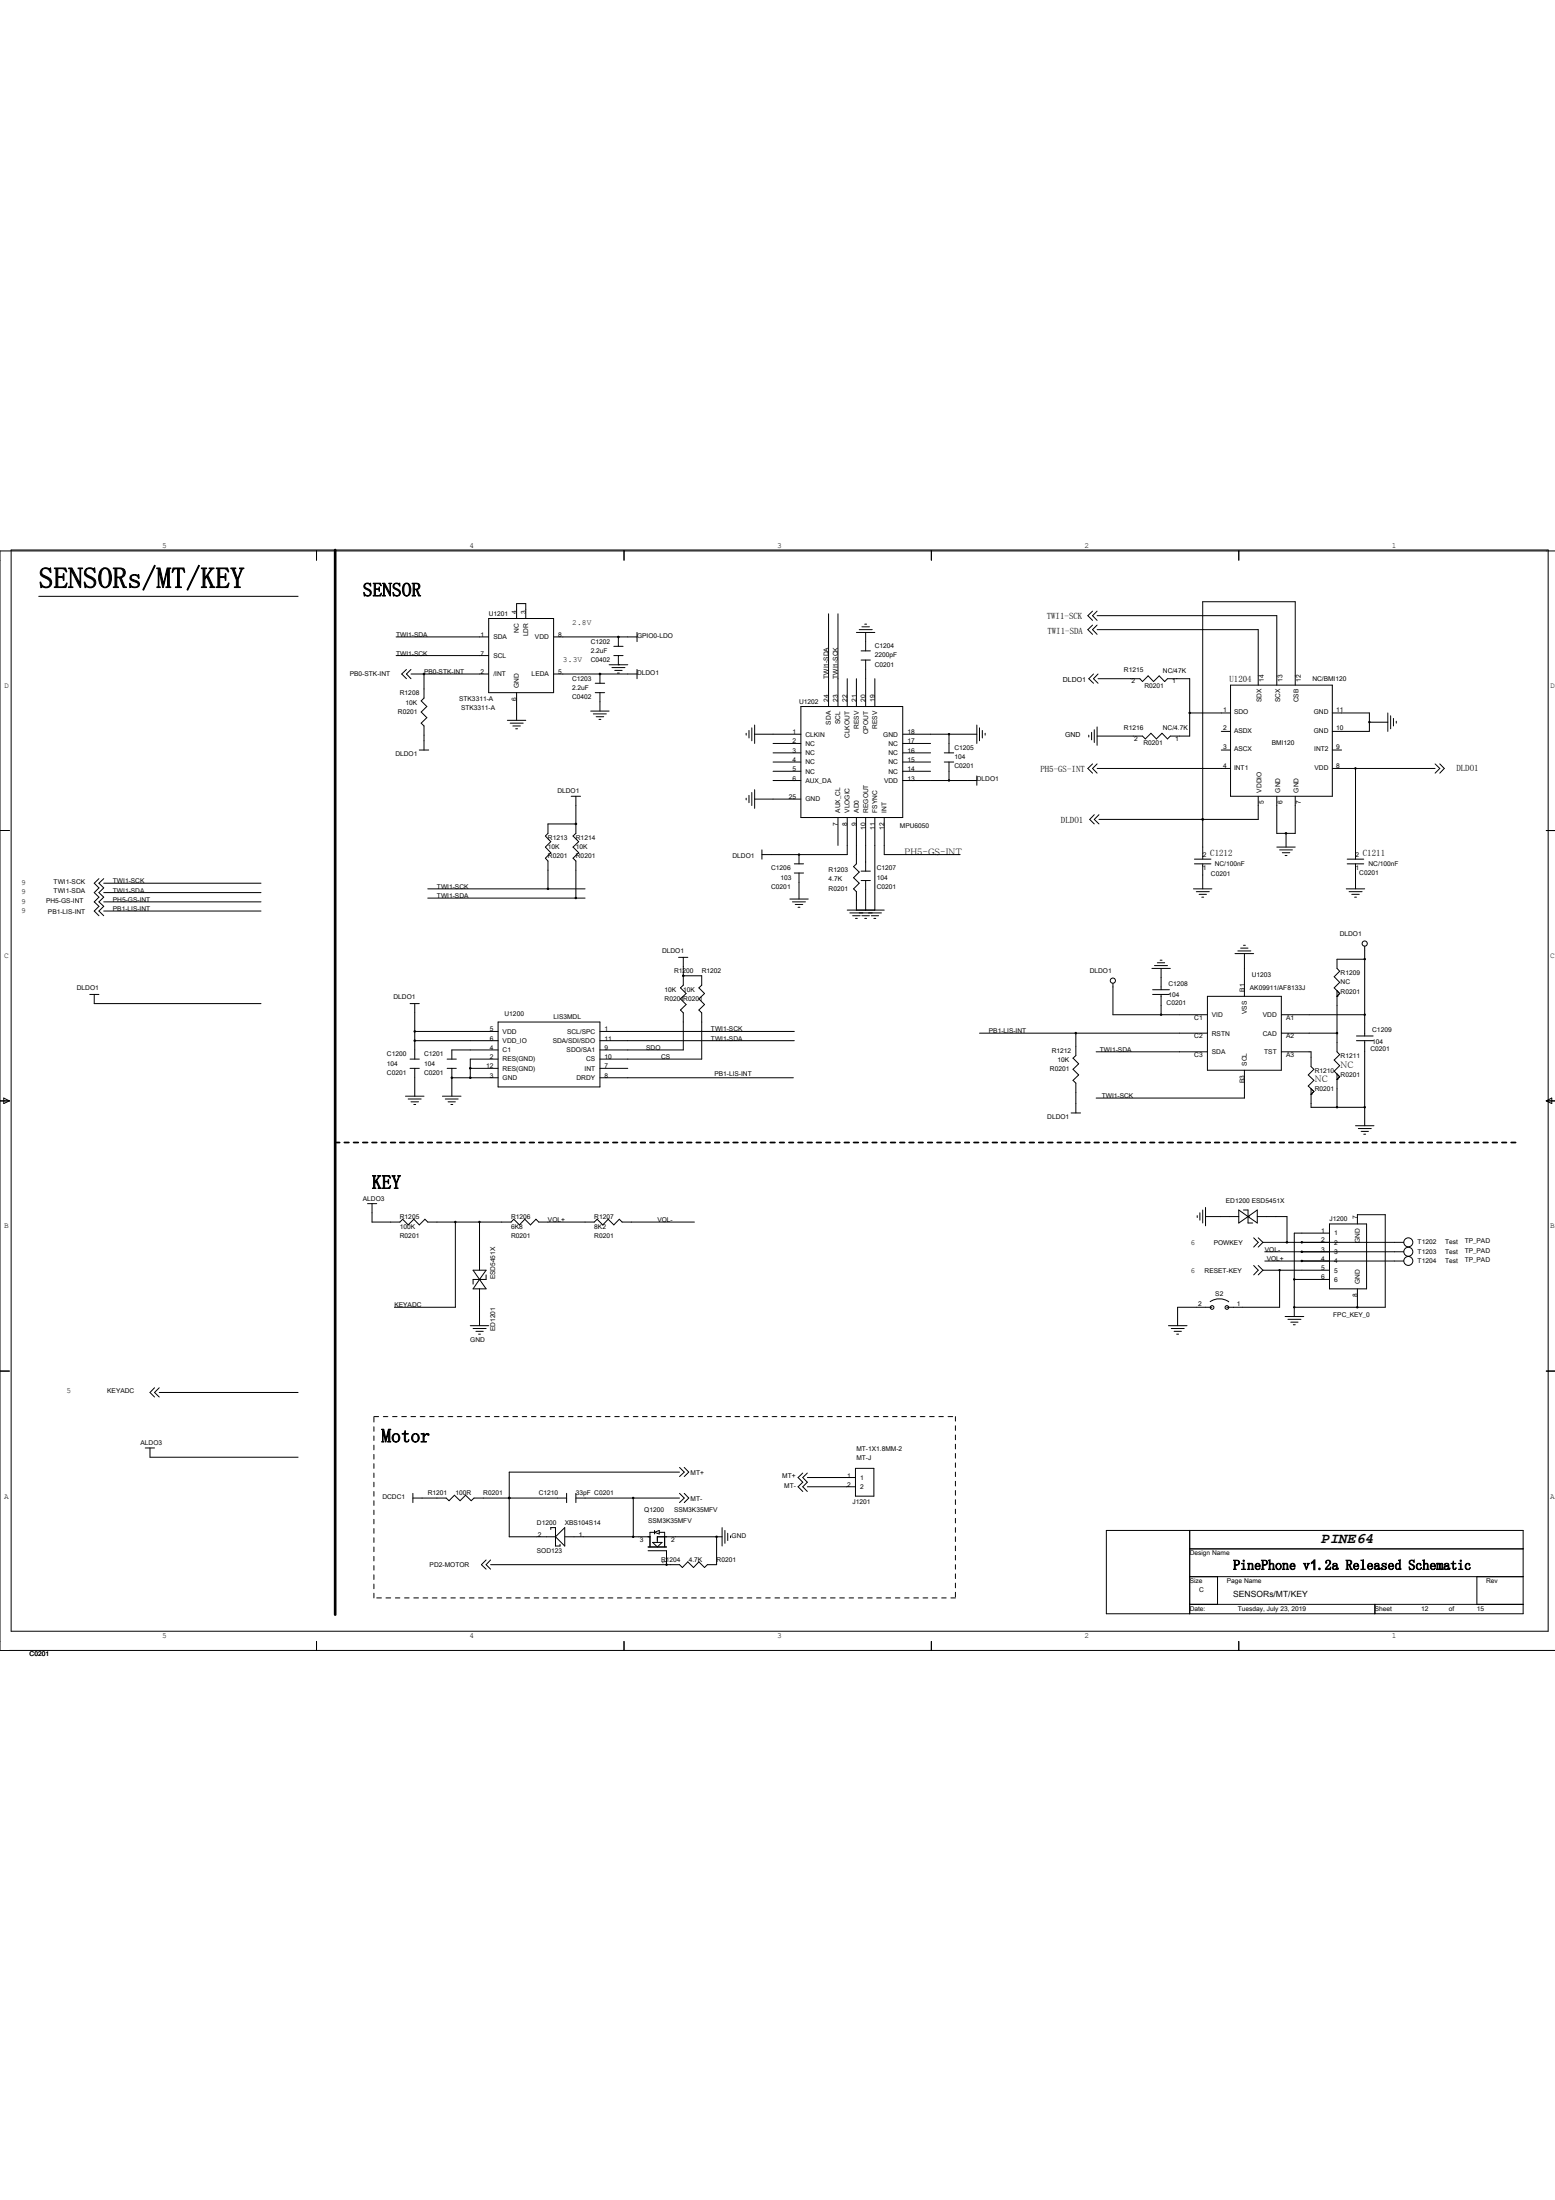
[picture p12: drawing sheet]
<svg xmlns="http://www.w3.org/2000/svg" width="210mm" height="297mm" viewBox="0 0 210 297" stroke-linecap="round" stroke-linejoin="round" font-family="sans-serif">
<path d="M45.2 74.3v143.7" fill="none" stroke="#000" stroke-width=".36"/>
<g fill="none" stroke="#000" stroke-width=".23">
<path d="M45.2 154.3h.6M46.5 154.3h.6M47.7 154.3h.7M49 154.3h.6M50.2 154.3h.7M51.5 154.3h.6M52.7 154.3h.7M54 154.3h.6M55.2 154.3h.7M56.5 154.3h.6M57.7 154.3h.6M59 154.3h.6"/>
<path d="M60.2 154.3h.7M61.5 154.3h.6M62.7 154.3h.7M64 154.3h.6M65.2 154.3h.7M66.5 154.3h.6M67.7 154.3h.7M69 154.3h.6M70.2 154.3h.6M71.5 154.3h.6M72.7 154.3h.7M74 154.3h.6"/>
<path d="M75.2 154.3h.7M76.5 154.3h.6M77.7 154.3h.7M79 154.3h.6M80.2 154.3h.7M81.5 154.3h.6M82.7 154.3h.6M84 154.3h.6M85.2 154.3h.7M86.5 154.3h.6M87.7 154.3h.6M89 154.3h.6"/>
<path d="M90.2 154.3h.7M91.5 154.3h.6M92.7 154.3h.7M94 154.3h.6M95.2 154.3h.6M96.5 154.3h.6M97.7 154.3h.7M99 154.3h.6M100.2 154.3h.6M101.5 154.3h.6M102.7 154.3h.7M104 154.3h.6"/>
<path d="M105.2 154.3h.7M106.5 154.3h.6M107.7 154.3h.7M109 154.3h.6M110.2 154.3h.6M111.5 154.3h.6M112.7 154.3h.6M114 154.3h.6M115.2 154.3h.7M116.5 154.3h.6M117.7 154.3h.6M119 154.3h.6"/>
<path d="M120.2 154.3h.7M121.5 154.3h.6M122.7 154.3h.6M124 154.3h.6M125.2 154.3h.6M126.5 154.3h.6M127.7 154.3h.7M129 154.3h.6M130.2 154.3h.6M131.5 154.3h.6M132.7 154.3h.7M134 154.3h.6"/>
<path d="M135.2 154.3h.6M136.5 154.3h.6M137.7 154.3h.6M139 154.3h.6M140.2 154.3h.7M141.5 154.3h.6M142.7 154.3h.6M144 154.3h.6M145.2 154.3h.7M146.5 154.3h.6M147.7 154.3h.6M149 154.3h.6"/>
<path d="M150.2 154.3h.6M151.5 154.3h.6M152.7 154.3h.7M154 154.3h.6M155.2 154.3h.6M156.5 154.3h.6M157.7 154.3h.7M159 154.3h.6M160.2 154.3h.6M161.5 154.3h.6M162.7 154.3h.7M164 154.3h.6"/>
<path d="M165.2 154.3h.7M166.5 154.3h.6M167.7 154.3h.6M169 154.3h.6M170.2 154.3h.7M171.5 154.3h.6M172.7 154.3h.6M174 154.3h.6M175.2 154.3h.7M176.5 154.3h.6M177.7 154.3h.7M179 154.3h.6"/>
<path d="M180.2 154.3h.6M181.5 154.3h.6M182.7 154.3h.7M184 154.3h.6M185.2 154.3h.6M186.5 154.3h.6M187.7 154.3h.7M189 154.3h.6M190.2 154.3h.6M191.5 154.3h.6M192.7 154.3h.6M194 154.3h.6"/>
<path d="M195.2 154.3h.6M196.5 154.3h.6M197.7 154.3h.6M199 154.3h.6M200.2 154.3h.7M201.5 154.3h.6M202.7 154.3h.6M204 154.3h.6"/>
</g>
<g fill="none" stroke="#000" stroke-width=".13">
<path d="M1.5 74.3h207.5v145.9h-207.5zM42.7 74.4v1.2M84.2 74.4v1.2M125.7 74.4v1.2M167.2 74.4v1.2M210 74.4h-210v148.4h210M5.2 80.5h35M53.5 88.5h12.5M53.5 86h12.5M54.9 90.4l-.7 .6 .7 .6M55.5 91h10.5M55.5 90.4l-.6 .6 .6 .6"/>
<path d="M57.2 91v3.3l-.3 .3 .7 .8-.7 .7 .7 .8-.7 .7 .3 .4v3.3M66 83.5h8.7v10h-8.7zM68.5 97.3h2.5M68.9 97.6h1.7M69.2 98h1M69.6 98.4h.3M69.7 83.5v-2h1.3v2M69.7 93.5v3.8M74.7 86h11.3M74.7 91h11.3M79.7 96h2.5M80.1 96.4h1.7"/>
<path d="M80.3 93.5h1.3M80.3 92.3h1.3M80.5 96.8h1M80.9 97.1h.2M81 91h.1M81 91v1.3M81 93.5v2.5M82.2 89.8h2.5M82.6 90.1h1.8M82.9 88.5h1.2M82.9 87.3h1.2M83 90.5h1"/>
<path d="M83.3 90.9h.3M83.5 86h.1M83.5 89.8h.1M83.5 86v1.3M83.5 88.5v1.3M86 85.4v1.2M86 90.4v1.2M100.7 99v.3M101.1 98.6v1M101.5 98.3v1.7M101.9 99.1h6.2M101.9 97.9v2.5"/>
<path d="M108.1 95.4h13.8v15h-13.8zM111.8 82.9v12.5M113.1 82.9v12.5M114.4 91.6v3.8M115.6 91.6v3.8M115.6 85.4h2.5M116 85h1.7M116.2 89.1h1.3M116.2 87.9h1.3M116.3 84.6h1.1M116.7 84.3h.3M116.9 85.4v2.5"/>
<path d="M116.9 89.1v6.3M118.1 91.6v3.8M121.9 99.1h10M128.1 99.1v2.5M131.9 97.9v2.5M132.2 98.3v1.7M132.6 98.6v1M133 99v.3M147 99.3v.2M147.4 98.9v1M147.5 84.4l-.7 .6 .7 .6M147.5 82.5l-.7 .6 .7 .7"/>
<path d="M147.6 91l-.6 .6 .6 .7M147.7 98.5v1.8M148.1 83.1h24.2v9.4M148.1 85h21.7v7.5M148.1 84.4l-.6 .6 .6 .6M148.1 82.5l-.6 .6 .6 .7M148.1 98.1v2.5M148.2 91.6h5.7l.3 .4 .8-.7 .7 .7 .8-.7 .7 .7 .4-.4h3v7.8h-2.6l-.4 .4-.7-.8-.8 .8-.7-.8-.8 .8-.4-.4h-6.1M148.2 91l-.6 .6 .6 .7M160.6 96.3h5.5M164.9 98.7h1.2M166.1 92.5h13.7v15h-13.7z"/>
<path d="M174.8 92.5v-11.3h-12.5v34.8M179.8 96.3h5v2.4h-5M184.8 97.5h2.5M187.3 96.3v2.4M187.7 96.6v1.8M188.1 97v1M188.5 97.4v.2M0 112.1h1.3M13.4 118.6l-.7 .6 .7 .7-.7 .6 .7 .6-.7 .7 .7 .6-.7 .6 .7 .6M14 118.6l-.6 .6 .6 .7-.6 .6 .6 .6-.6 .7 .6 .6-.6 .6 .6 .6M14 119.2h21.2M56.6 101.3h1.3"/>
<path d="M77.1 107.5h1.3M77.7 111.2h.1M77.7 111.2h-3.7v1.3l-.4 .4 .7 .7-.7 .8 .7 .7-.7 .8 .4 .4v3.7M77.7 107.5v5l-.3 .4 .7 .7-.7 .8 .7 .7-.7 .8 .3 .4v5M100.7 107.8v.2M101.1 107.4v1M101.5 107v1.8M101.9 107.9h6.2M101.9 106.6v2.5M102.8 114.8v1.2M104.4 100.4h3.7M104.4 101.6h3.7"/>
<path d="M104.4 102.9h3.7M104.4 104.1h3.7M104.4 105.4h3.7M107.2 117.9h1.3M107.2 116.6h1.3M107.9 115.4h.1M107.9 115.4v1.2M107.9 117.9v3.5M113.1 110.4v3.7M114.4 110.4v5h-11.6M115.6 110.4v6.2l-.4 .4 .8 .7-.8 .8 .8 .7-.8 .8 .4 .4v2.5M116.2 118.9h1.3"/>
<path d="M116.2 117.6h1.3M116.9 110.4v7.2M116.9 118.9v4M118.1 110.4v12.5M119.4 110.4v5h10.2M121.9 100.4h3.7M121.9 101.6h3.7M121.9 102.9h3.7M121.9 104.1h3.7M121.9 105.4h10M127.5 101.6h1.2M127.5 102.9h1.2"/>
<path d="M128.1 102.9v2.5M131.9 104.8v1.2M147.5 103.1l-.7 .7 .7 .6M147.7 110l-.6 .6 .6 .6M148.1 103.8h18M148.1 103.1l-.6 .7 .6 .6M148.3 110l-.6 .6 .6 .6M161.2 116.6h2.3M161.2 116h2.3M162.3 110.6h.1M162.3 116.6v3.4M164.9 101.3h1.2"/>
<path d="M169.8 107.5v3.1h-21.5M172.3 107.5v5h2.5v-5M172.3 114.4h2.5M172.7 114.8h1.8M173.1 115.1h1M173.5 115.5h.2M173.6 112.5v1.9M179.8 103.8h13.9M179.8 101.3h1.3M181.9 116.6h2.2M181.9 116h2.2M183 103.8v12.2"/>
<path d="M183 116.6v3.4M193.7 103.1l.7 .7-.7 .6M194.4 103.1l.6 .7-.6 .6M208.7 112.1h1.3M12.1 134.3h1.3M12.7 134.3v1.2h22.5M14 121.8h21.2M14 120.5h21.2M14 123h21.2M55.4 135.5h1.2M56 139.3h11.2M56 135.5v7.5"/>
<path d="M57.7 120h21.3M57.7 121.3h21.3M67.2 138h13.8v8.8h-13.8zM81 139.3h26.2M91.6 129.3h1.2M92.2 131.7h.1M92.2 131.7h2.5v1.3l-.4 .4 .8 .7-.8 .8 .8 .7-.8 .8 .4 .4v6.2h-13.7M92.2 129.3v3.7l-.3 .4 .7 .7-.7 .8 .7 .7-.7 .8 .3 .4v5h-11.2M106.6 121.4h2.5M107 121.8h1.7M107.3 122.1h1.1M107.7 122.5h.3"/>
<path d="M114.4 122.9h5M114.7 123.3h4.3M115.1 123.6h1M115.5 124h.2M116.3 123.6h1.1M116.7 124h.3M117.6 123.6h1M118 124h.2M132.2 139.5h30.8M145.2 139.5v3l-.4 .4 .8 .7-.8 .8 .8 .7-.8 .8 .4 .3v4.1M150.2 132.8v4.2h12.8M155.5 130.8h2.5"/>
<path d="M155.6 133.6h2.3M155.6 134.3h2.3M155.8 130.4h1.8M156.2 130h1M156.6 129.6h.3M156.7 130.8v2.8M156.7 134.3v2.7M161.1 120h2.5M161.5 120.4h1.7M161.9 120.8h1M162.2 121.1h.3M163 134.5h10v10h-10z"/>
<path d="M166.7 128.8h2.5M167.1 128.4h1.7M167.5 128h1M167.9 127.6h.2M168 128.8v5.7M173 137h11.2M173 139.5h7.5M180.5 134.5h.1M180.8 134.1l-.3-.3v8.2l.3 .4-.7 .7 .7 .8-.7 .7 .7 .8M180.8 134.1l-.3 .4M181.7 120h2.5M182.1 120.4h1.8"/>
<path d="M182.5 120.8h1M182.8 121.1h.3M183.1 139.9h2.3M184.2 127.8v12.1M184.2 129.5h-3.7v1.3l.3 .3-.7 .8 .7 .7-.7 .8 .7 .7M0 148.6h1.3M.5 148.3l.8 .3-.8 .4zM54.7 148h2.5M55.1 148.4h1.8M55.4 144.2h1.2M55.4 143h1.2M55.5 148.8h1"/>
<path d="M55.9 149.1h.2M56 140.5h11.2M56 144.2v3.8M59.7 148h2.5M60.1 148.4h1.7M60.4 144.2h1.2M60.4 143h1.2M60.5 148.8h1M60.9 149.1h.2M61 145.5h.1M61 144.2v3.8M61 145.5h6.2"/>
<path d="M63.5 145.5h.1M63.5 144.2h.1M63.5 144.2h3.7M67.2 143h-3.7v2.5M67.2 141.8h-6.2v1.2M81 140.5h26.2M81 144.2h3.7M81 145.5h26.1M144.6 150.3h1.3M148 142h15M168 144.5v3.8h-20M173 142h4v2l.4 .4-.8 .7 .8 .8-.8 .7 .8 .8"/>
<path d="M177 147.8h.1M177.4 147.4l-.4 .4M177.4 147.4l-.4-.4v2.5h7.2M180.5 145.7h.1M180.8 145.4l-.3 .3M180.8 145.4l-.3-.4v4.5M183 152h2.5M183.1 140.5h2.3M183.4 152.4h1.7M183.7 152.8h1M184.1 153.1h.2M184.2 140.5v11.5"/>
<path d="M208.7 148.6h1.3M208.7 148.6l.8-.3v.7zM49.6 162.5h1.3M50.2 162.5v2.5h3.8l.4-.4 .7 .8 .8-.8 .7 .8 .8-.8 .3 .4h11.3l.4-.4 .7 .8 .7-.8 .8 .8 .7-.8 .4 .4h7.5l.4-.4 .8 .8 .7-.8 .8 .8 .7-.8 .4 .4h9.7M61.5 165v11.5h-8.3M63.5 179h2.5M63.9 171.5h1.7l-.9 1.2zM63.9 179.4h1.7M64.2 179.8h1M64.7 172.7h.1M64.7 165v6.5M64.7 174v5"/>
<path d="M64.7 172.7l.9 1.3h-1.7zM65.6 172.1v.6h-1.7v.7M157.7 179h2.5M158.1 179.4h1.8M158.5 179.8h1M161.6 164.1v.3M162 163.8v.9M162.3 163.4v1.7M162.7 164.3h4.5M162.7 163v2.5M163.4 175.7a2.15 2.15 0 0 1 2.5 .1M163.6 176.5h-4.6v2.5"/>
<path d="M167.2 163.4l1.3 .9-1.3 .8zM167.9 163.4h.6v1.7h.6M168.5 164.3h.1M168.5 164.3l1.2-.9v1.7zM169.2 167.1l.6 .6-.6 .7M169.2 170.9l.6 .6-.6 .6M169.7 164.3h4v3.4M169.8 167.1l.7 .6M169.8 170.9l.7 .6M170.5 171.5h9M170.5 167.7h19M170.5 167.7l-.7 .7"/>
<path d="M170.5 171.5l-.7 .6M170.7 169h18.8M170.7 170.3h18.8M172.7 171.5v5h-7.1M173.5 177.8h2.5M173.9 178.1h1.7M174.2 178.5h1M174.6 178.9h.2M174.7 172.7h4.8M175.7 167.7h.1M175.7 170.3h.1M175.7 169h.1"/>
<path d="M179.5 165.3h5v8.7h-5zM179.5 166.5h-4.8v11.3M183.2 165.3v-1.3h3.8v12.5h-12.3M183.2 174v2.5M0 185.1h1.3M19.6 195.5h1.3M20.2 195.5v1.3h20M20.9 187.4l-.7 .6 .7 .6M21.5 187.4l-.6 .6 .6 .6M21.5 188h18.7M50.5 191.4v.6M50.5 192.6v.6"/>
<path d="M50.5 193.9v.6M50.5 195.1v.7M50.5 196.4v.6M50.5 197.6v.7M50.5 198.9v.6M50.5 191.3h.6M51.7 191.3h.7M53 191.3h.6M54.2 191.3h.7M55.5 191.3h.6M56.7 191.3h.7M58 191.3h.6"/>
<path d="M59.2 191.3h.6M60.5 191.3h.6M61.7 191.3h.7M63 191.3h.6M64.2 191.3h.7M64.6 180.1h.3M65.5 191.3h.6M66.7 191.3h.7M68 191.3h.6M69.2 191.3h.7M70.5 191.3h.6M71.7 191.3h.6"/>
<path d="M73 191.3h.6M74.2 191.3h.7M75.5 191.3h.6M76.7 191.3h.7M78 191.3h.6M79.2 191.3h.7M80.5 191.3h.6M81.7 191.3h.6M83 191.3h.6M84.2 191.3h.6M85.5 191.3h.6M86.7 191.3h.7"/>
<path d="M88 191.3h.6M89.2 191.3h.6M90.5 191.3h.6M91.7 191.3h.7M91.7 198.8h-23v8.7h6.3M91.7 198.1l.7 .7-.7 .6M92.4 198.1l.6 .7-.6 .6M93 191.3h.6M94.2 191.3h.6M95.5 191.3h.6M96.7 191.3h.7M98 191.3h.6"/>
<path d="M99.2 191.3h.7M100.5 191.3h.6M101.7 191.3h.6M103 191.3h.6M104.2 191.3h.7M105.5 191.3h.6M106.7 191.3h.6M108 191.3h.6M108.4 198.9l-.7 .6 .7 .6-.7 .6 .7 .7M109 199.5h6.5M109 198.9l-.6 .6 .6 .6-.6 .6 .6 .7M109.2 191.3h.7"/>
<path d="M110.5 191.3h.6M111.7 191.3h.7M113 191.3h.6M114.2 191.3h.6M115.5 191.3h.6M115.5 198.3h2.5v3.7h-2.5zM116.7 191.3h.7M118 191.3h.6M119.2 191.3h.6M120.5 191.3h.6M121.7 191.3h.7M123 191.3h.6"/>
<path d="M124.2 191.3h.7M125.5 191.3h.6M126.7 191.3h.6M128 191.3h.6M129 191.3v.6M129 192.5v.6M129 193.8v.6M129 195v.6M129 196.2v.7M129 197.5v.6M129 198.8v.6M158.8 180.1h.3"/>
<path d="M208.7 185.1h1.3M50.5 200.1v.6M50.5 201.4v.6M50.5 202.6v.7M50.5 203.9v.6M50.5 205.1v.6M50.5 206.4v.6M50.5 207.6v.7M50.5 208.9v.6M50.5 210.1v.7M50.5 211.4v.6M50.5 212.6v.7"/>
<path d="M50.5 213.9v.6M50.5 215.1v.6M50.9 215.7h.6M52.1 215.7h.6M53.4 215.7h.6M54.6 215.7h.6M55.7 202.3h4.5l.4 .3 .7-.7 .8 .7 .7-.7 .8 .7 .4-.3h12.5M55.7 201.6v1.3M55.9 215.7h.6M57.1 215.7h.6M58.3 215.7h.7M59.6 215.7h.6"/>
<path d="M60.9 215.7h.6M62.1 215.7h.6M63.4 215.7h.6M64.6 215.7h.6M65.6 210.6l-.6 .7 .6 .6M65.9 215.7h.6M66.2 210.6l-.6 .7 .6 .6M67.1 215.7h.6M68.4 215.7h.6M68.7 202.3h.1M69.6 215.7h.6M70.8 215.7h.7"/>
<path d="M72.1 215.7h.6M73.4 215.7h.6M74.3 206.5v-.2h.7v2.4h.6v-.2M74.6 215.7h.6M75 207.5l1.2-1.2v2.4zM75.9 215.7h.6M76.2 207.5h11.5M76.5 201.6v1.3M77.1 215.7h.6M77.7 201.6v1.3M77.7 202.3h14M78.4 215.7h.6"/>
<path d="M79.6 215.7h.6M80.9 215.7h.6M82.1 215.7h.6M83.3 215.7h.7M84.6 215.7h.6M85.5 202.3v5.2M85.9 215.7h.6M87.1 215.7h.6M87.5 208.9h2.5M87.5 209.4h2.5v1.9M88.1 208.3h1.3l-.7 .6zM88.3 215.7h.7"/>
<path d="M88.3 206.9h-.6v2M88.3 206.6v.5M88.3 206.9l.7-.3v.5zM89 206.9h.7v2M89.6 215.7h.6M90 211.3h.1M90.9 215.7h.6M91.7 201.6l.7 .7-.7 .6M92.1 215.7h.6M92.4 201.6l.6 .7-.6 .6M93.4 215.7h.6M94.6 215.7h.6"/>
<path d="M95.8 215.7h.7M96.7 207.5v3.8h-1.2l-.4 .3-.8-.7-.7 .7-.8-.7-.7 .7-.4-.3h-25.5M97.1 215.7h.6M97.5 207.5h-8.8v.8M97.5 206.3v2.4M97.9 206.6v1.8M98.2 207v1M98.4 215.7h.6M98.6 207.4v.2M99.6 215.7h.6M100.8 215.7h.7M102.1 215.7h.6"/>
<path d="M103.4 215.7h.6M104.6 215.7h.6M105.9 215.7h.6M107.1 215.7h.6M108.4 215.7h.6M109 200.7h6.5M109.6 215.7h.6M110.8 215.7h.7M112.1 215.7h.6M113.3 215.7h.7M114.6 215.7h.6M115.9 215.7h.6"/>
<path d="M117.1 215.7h.6M118.3 215.7h.7M119.6 215.7h.6M120.9 215.7h.6M122.1 215.7h.6M123.3 215.7h.7M124.6 215.7h.6M125.8 215.7h.7M127.1 215.7h.6M128.4 215.7h.6M129 200v.6M129 201.2v.7"/>
<path d="M129 202.5v.6M129 203.8v.6M129 205v.6M129 206.3v.6M129 207.5v.6M129 208.7v.7M129 210v.6M129 211.3v.6M129 212.5v.6M129 213.7v.7M129 215v.6M149.3 206.6h56.3v11.3h-56.3z"/>
<path d="M160.6 206.6v11.3M160.6 209.1h45M160.6 212.9h45M160.6 216.6h45M164.3 212.9v3.7M185.6 216.6v1.3M199.4 212.9v3.7M42.7 221.6v1.2M84.2 221.6v1.2M125.7 221.6v1.2M167.2 221.6v1.2"/>
<circle cx="150.2" cy="132.4" r=".35"/>
<circle cx="184.2" cy="127.4" r=".35"/>
<circle cx="163.6" cy="176.5" r=".25"/>
<circle cx="165.6" cy="176.5" r=".25"/>
<circle cx="190.1" cy="167.7" r=".61"/>
<circle cx="190.1" cy="169" r=".61"/>
<circle cx="190.1" cy="170.3" r=".61"/>
</g>
<g fill="#000" stroke="#000" stroke-width=".13">
<circle cx="57.2" cy="91" r=".1"/>
<circle cx="81" cy="91" r=".1"/>
<circle cx="83.5" cy="86" r=".1"/>
<circle cx="128.1" cy="99.1" r=".1"/>
<circle cx="160.6" cy="96.3" r=".1"/>
<circle cx="184.8" cy="97.5" r=".1"/>
<circle cx="77.7" cy="111.2" r=".1"/>
<circle cx="107.9" cy="115.4" r=".1"/>
<circle cx="128.1" cy="105.4" r=".1"/>
<circle cx="162.3" cy="110.6" r=".1"/>
<circle cx="173.6" cy="112.5" r=".1"/>
<circle cx="183" cy="103.7" r=".1"/>
<circle cx="56" cy="139.3" r=".1"/>
<circle cx="74" cy="120" r=".1"/>
<circle cx="77.7" cy="121.2" r=".1"/>
<circle cx="92.2" cy="131.7" r=".1"/>
<circle cx="145.2" cy="139.5" r=".1"/>
<circle cx="156.7" cy="137" r=".1"/>
<circle cx="180.5" cy="139.5" r=".1"/>
<circle cx="184.2" cy="129.5" r=".1"/>
<circle cx="184.2" cy="137" r=".1"/>
<circle cx="56" cy="140.5" r=".1"/>
<circle cx="61" cy="145.5" r=".1"/>
<circle cx="63.5" cy="144.2" r=".1"/>
<circle cx="63.5" cy="145.5" r=".1"/>
<circle cx="180.5" cy="149.5" r=".1"/>
<circle cx="184.2" cy="149.5" r=".1"/>
<circle cx="61.5" cy="165" r=".1"/>
<circle cx="64.7" cy="165" r=".1"/>
<circle cx="172.7" cy="171.5" r=".1"/>
<circle cx="173.7" cy="167.7" r=".1"/>
<circle cx="174.7" cy="172.7" r=".1"/>
<circle cx="174.7" cy="176.5" r=".1"/>
<circle cx="175.7" cy="167.7" r=".1"/>
<circle cx="175.7" cy="169" r=".1"/>
<circle cx="175.7" cy="170.3" r=".1"/>
<circle cx="183.2" cy="176.5" r=".1"/>
<circle cx="68.7" cy="202.3" r=".1"/>
<circle cx="85.5" cy="202.3" r=".1"/>
<circle cx="85.5" cy="207.5" r=".1"/>
<circle cx="90" cy="211.3" r=".1"/>
<circle cx="96.7" cy="207.5" r=".1"/>
</g>
<text font-size="4" x="5.2" y="79.4">SENSORs/MT/KEY</text>
<g font-size="2.6">
<text x="49" y="80.5">SENSOR</text>
<text x="50.2" y="160.5">KEY</text>
<text x="51.5" y="194.7">Motor</text>
</g>
<text font-size="2" x="178.3" y="208.3">PINE64</text>
<text font-size="1.9" x="166.5" y="211.9">PinePhone v1.2a Released Schematic</text>
<g font-size="1.2">
<text x="141.3" y="83.5">TWI1-SCK</text>
<text x="141.4" y="85.6">TWI1-SDA</text>
<text x="166" y="92.1">U1204</text>
<text x="140.4" y="104.3">PH5-GS-INT</text>
<text x="196.6" y="104.1">DLDO1</text>
<text x="143.2" y="111.1">DLDO1</text>
<text x="122.1" y="115.4">PH5-GS-INT</text>
<text x="163.4" y="115.5">C1212</text>
<text x="184" y="115.5">C1211</text>
<text x="177.5" y="146.1">NC</text>
<text x="181" y="144.1">NC</text>
<text x="166.5" y="215.6">SENSORs/MT/KEY</text>
</g>
<g font-size="1.1">
<text x="21.9" y="74">5</text>
<text x="63.4" y="74">4</text>
<text x="104.9" y="74">3</text>
<text x="146.4" y="74">2</text>
<text x="187.9" y="74">1</text>
<text x="76" y="89.4">3.3V</text>
<text x="77.2" y="84.4">2.8V</text>
<text x=".6" y="92.8">D</text>
<text x="209.3" y="92.8">D</text>
<text x="2.9" y="119.5">9</text>
<text x="2.9" y="120.8">9</text>
<text x="2.9" y="122">9</text>
<text x="2.9" y="123.3">9</text>
<text x=".6" y="129.3">C</text>
<text x="209.3" y="129.3">C</text>
<text x=".6" y="165.8">B</text>
<text x="209.3" y="165.8">B</text>
<text x="160.7" y="168.1">6</text>
<text x="160.7" y="171.9">6</text>
<text x="9" y="188.1">5</text>
<text x=".6" y="202.3">A</text>
<text x="209.3" y="202.3">A</text>
<text x="21.9" y="221.2">5</text>
<text x="63.4" y="221.2">4</text>
<text x="104.9" y="221.2">3</text>
<text x="146.4" y="221.2">2</text>
<text x="187.9" y="221.2">1</text>
</g>
<g font-size=".9">
<text x="66" y="83.1">U1201</text>
<text x="69.7" y="82.9" transform="rotate(-90 69.7 82.9)">4</text>
<text x="71" y="82.9" transform="rotate(-90 71 82.9)">3</text>
<text x="53.5" y="86">TWI1-SDA</text>
<text x="53.5" y="88.5">TWI1-SCK</text>
<text x="64.9" y="86">1</text>
<text x="64.9" y="88.5">7</text>
<text x="66.6" y="86.3">SDA</text>
<text x="66.6" y="88.8">SCL</text>
<text x="70.1" y="85.4" transform="rotate(-90 70.1 85.4)">NC</text>
<text x="71.3" y="85.9" transform="rotate(-90 71.3 85.9)">LDR</text>
<text x="72.2" y="86.3">VDD</text>
<text x="75.4" y="86">8</text>
<text x="79.7" y="86.9">C1202</text>
<text x="79.7" y="89.4">C0402</text>
<text x="79.7" y="88.1">2.2uF</text>
<text x="86" y="86.1">GPIO0-LDO</text>
<text x="118.1" y="87.5">C1204</text>
<text x="118.1" y="88.8">2200pF</text>
<text x="47.2" y="91.3">PB0-STK-INT</text>
<text x="54" y="93.9">R1208</text>
<text x="54.7" y="95.1">10K</text>
<text x="57.2" y="91">PB0-STK-INT</text>
<text x="62" y="94.6">STK3311-A</text>
<text x="62.2" y="95.9">STK3311-A</text>
<text x="64.9" y="91">2</text>
<text x="66.6" y="91.3">/INT</text>
<text x="69.7" y="94.6" transform="rotate(-90 69.7 94.6)">6</text>
<text x="70.1" y="92.9" transform="rotate(-90 70.1 92.9)">GND</text>
<text x="71.8" y="91.3">LEDA</text>
<text x="75.4" y="91">5</text>
<text x="77.2" y="91.9">C1203</text>
<text x="77.2" y="94.4">C0402</text>
<text x="77.2" y="93.1">2.2uF</text>
<text x="86" y="91.1">DLDO1</text>
<text x="107.9" y="95">U1202</text>
<text x="111.8" y="91.6" transform="rotate(-90 111.8 91.6)">TWI1-SDA</text>
<text x="111.8" y="94.8" transform="rotate(-90 111.8 94.8)">24</text>
<text x="113.1" y="91.6" transform="rotate(-90 113.1 91.6)">TWI1-SCK</text>
<text x="113.1" y="94.8" transform="rotate(-90 113.1 94.8)">23</text>
<text x="114.4" y="94.8" transform="rotate(-90 114.4 94.8)">22</text>
<text x="115.6" y="94.8" transform="rotate(-90 115.6 94.8)">21</text>
<text x="116.9" y="94.8" transform="rotate(-90 116.9 94.8)">20</text>
<text x="118.1" y="90">C0201</text>
<text x="118.1" y="94.8" transform="rotate(-90 118.1 94.8)">19</text>
<text x="143.5" y="92.1">DLDO1</text>
<text x="151.7" y="90.8">R1215</text>
<text x="152.7" y="92.3">2</text>
<text x="154.5" y="92.9">R0201</text>
<text x="157" y="90.9">NC/47K</text>
<text x="158.2" y="92.3">1</text>
<text x="170.3" y="94.8" transform="rotate(-90 170.3 94.8)">SDX</text>
<text x="170.6" y="92" transform="rotate(-90 170.6 92)">14</text>
<text x="172.8" y="94.8" transform="rotate(-90 172.8 94.8)">SCX</text>
<text x="173.1" y="92" transform="rotate(-90 173.1 92)">13</text>
<text x="175.3" y="94.8" transform="rotate(-90 175.3 94.8)">CSB</text>
<text x="175.6" y="92" transform="rotate(-90 175.6 92)">12</text>
<text x="177.2" y="91.9">NC/BMI120</text>
<text x="53.7" y="96.4">R0201</text>
<text x="107" y="99.1">1</text>
<text x="107" y="100.4">2</text>
<text x="107" y="101.6">3</text>
<text x="108.7" y="99.4">CLKIN</text>
<text x="108.7" y="100.7">NC</text>
<text x="108.7" y="102">NC</text>
<text x="112.2" y="97.8" transform="rotate(-90 112.2 97.8)">SDA</text>
<text x="113.4" y="97.7" transform="rotate(-90 113.4 97.7)">SCL</text>
<text x="114.7" y="99.6" transform="rotate(-90 114.7 99.6)">CLKOUT</text>
<text x="115.9" y="98.4" transform="rotate(-90 115.9 98.4)">RESV</text>
<text x="117.2" y="99.1" transform="rotate(-90 117.2 99.1)">CPOUT</text>
<text x="118.4" y="98.4" transform="rotate(-90 118.4 98.4)">RESV</text>
<text x="119.2" y="99.4">GND</text>
<text x="119.9" y="100.7">NC</text>
<text x="119.9" y="102">NC</text>
<text x="122.5" y="99.1">18</text>
<text x="122.5" y="100.4">17</text>
<text x="122.5" y="101.6">16</text>
<text x="128.8" y="101.3">C1205</text>
<text x="143.8" y="99.6">GND</text>
<text x="151.7" y="98.5">R1216</text>
<text x="153.1" y="100">2</text>
<text x="154.3" y="100.5">R0201</text>
<text x="157" y="98.5">NC/4.7K</text>
<text x="158.6" y="100">1</text>
<text x="165.1" y="101.1">3</text>
<text x="165.1" y="98.6">2</text>
<text x="165.1" y="96.1">1</text>
<text x="166.6" y="101.5">ASCX</text>
<text x="166.6" y="98.9">ASDX</text>
<text x="166.6" y="96.5">SDO</text>
<text x="171.7" y="100.5">BMI120</text>
<text x="177.3" y="96.5">GND</text>
<text x="177.3" y="98.9">GND</text>
<text x="177.4" y="101.5">INT2</text>
<text x="180.4" y="96.1">11</text>
<text x="180.4" y="98.6">10</text>
<text x="180.4" y="101.1">9</text>
<text x="53.4" y="102.1">DLDO1</text>
<text x="75.2" y="107.1">DLDO1</text>
<text x="106.5" y="107.9">25</text>
<text x="107" y="102.9">4</text>
<text x="107" y="104.1">5</text>
<text x="107" y="105.4">6</text>
<text x="108.7" y="103.2">NC</text>
<text x="108.7" y="104.5">NC</text>
<text x="108.7" y="105.7">AUX_DA</text>
<text x="119.3" y="105.7">VDD</text>
<text x="119.9" y="103.2">NC</text>
<text x="119.9" y="104.5">NC</text>
<text x="122.5" y="102.9">15</text>
<text x="122.5" y="104.1">14</text>
<text x="122.5" y="105.4">13</text>
<text x="128.8" y="103.8">C0201</text>
<text x="128.8" y="102.5">104</text>
<text x="131.9" y="105.5">DLDO1</text>
<text x="165.1" y="103.6">4</text>
<text x="166.6" y="103.9">INT1</text>
<text x="170.3" y="107" transform="rotate(-90 170.3 107)">VDDIO</text>
<text x="172.8" y="107" transform="rotate(-90 172.8 107)">GND</text>
<text x="175.3" y="107" transform="rotate(-90 175.3 107)">GND</text>
<text x="177.5" y="103.9">VDD</text>
<text x="180.4" y="103.6">8</text>
<text x="74" y="113.4">R1213</text>
<text x="77.7" y="113.4">R1214</text>
<text x="108.7" y="108.2">GND</text>
<text x="113.1" y="111.5" transform="rotate(-90 113.1 111.5)">7</text>
<text x="113.4" y="109.7" transform="rotate(-90 113.4 109.7)">AUX_CL</text>
<text x="114.4" y="111.5" transform="rotate(-90 114.4 111.5)">8</text>
<text x="114.7" y="109.7" transform="rotate(-90 114.7 109.7)">VLOGIC</text>
<text x="115.6" y="111.5" transform="rotate(-90 115.6 111.5)">9</text>
<text x="115.9" y="109.7" transform="rotate(-90 115.9 109.7)">AD0</text>
<text x="116.9" y="112" transform="rotate(-90 116.9 112)">10</text>
<text x="117.2" y="109.7" transform="rotate(-90 117.2 109.7)">REGOUT</text>
<text x="118.1" y="112" transform="rotate(-90 118.1 112)">11</text>
<text x="118.4" y="109.7" transform="rotate(-90 118.4 109.7)">FSYNC</text>
<text x="119.4" y="112" transform="rotate(-90 119.4 112)">12</text>
<text x="119.7" y="109.7" transform="rotate(-90 119.7 109.7)">INT</text>
<text x="121.5" y="111.8">MPU6050</text>
<text x="170.6" y="108.5" transform="rotate(-90 170.6 108.5)">5</text>
<text x="173.1" y="108.5" transform="rotate(-90 173.1 108.5)">6</text>
<text x="175.6" y="108.5" transform="rotate(-90 175.6 108.5)">7</text>
<text x="7.2" y="119.4">TWI1-SCK</text>
<text x="15.2" y="119.2">TWI1-SCK</text>
<text x="74" y="115.9">R0201</text>
<text x="74" y="114.6">10K</text>
<text x="77.7" y="115.9">R0201</text>
<text x="77.7" y="114.6">10K</text>
<text x="98.9" y="115.9">DLDO1</text>
<text x="104.1" y="117.5">C1206</text>
<text x="105.3" y="118.8">103</text>
<text x="111.8" y="117.7">R1203</text>
<text x="111.8" y="119">4.7K</text>
<text x="118.3" y="117.5">C1207</text>
<text x="118.3" y="118.8">104</text>
<text x="162.3" y="117.5">1</text>
<text x="162.3" y="115.7">2</text>
<text x="163.5" y="118.3">C0201</text>
<text x="164" y="116.9">NC/100nF</text>
<text x="183" y="117.5">1</text>
<text x="183" y="115.7">2</text>
<text x="183.5" y="118.1">C0201</text>
<text x="184.7" y="116.9">NC/100nF</text>
<text x="6.2" y="121.9">PH5-GS-INT</text>
<text x="6.5" y="123.4">PB1-LIS-INT</text>
<text x="7.2" y="120.6">TWI1-SDA</text>
<text x="15.2" y="120.5">TWI1-SDA</text>
<text x="15.2" y="123">PB1-LIS-INT</text>
<text x="15.2" y="121.8">PH5-GS-INT</text>
<text x="59" y="121.3">TWI1-SDA</text>
<text x="59" y="120">TWI1-SCK</text>
<text x="104.1" y="120">C0201</text>
<text x="111.8" y="120.3">R0201</text>
<text x="118.3" y="120">C0201</text>
<text x="89.4" y="128.6">DLDO1</text>
<text x="91" y="131.4">R1200</text>
<text x="94.7" y="131.4">R1202</text>
<text x="147.1" y="131.4">DLDO1</text>
<text x="169" y="131.9">U1203</text>
<text x="180.8" y="126.4">DLDO1</text>
<text x="181" y="131.6">R1209</text>
<text x="10.4" y="133.6">DLDO1</text>
<text x="53.1" y="134.9">DLDO1</text>
<text x="68.1" y="137.1">U1200</text>
<text x="74.7" y="137.6">LIS3MDL</text>
<text x="89.7" y="135.1">R0201R0201</text>
<text x="89.7" y="133.9">10K</text>
<text x="92.2" y="133.9">10K</text>
<text x="157.5" y="135.6">C0201</text>
<text x="157.7" y="133.1">C1208</text>
<text x="157.7" y="134.6">104</text>
<text x="161.2" y="137.7">C1</text>
<text x="163.6" y="137.3">VID</text>
<text x="168" y="133.9" transform="rotate(-90 168 133.9)">B1</text>
<text x="168.3" y="136.9" transform="rotate(-90 168.3 136.9)">VSS</text>
<text x="168.7" y="133.6">AK09911/AF8133J</text>
<text x="170.5" y="137.3">VDD</text>
<text x="173.6" y="137.7">A1</text>
<text x="181" y="134.1">R0201</text>
<text x="181" y="132.9">NC</text>
<text x="52.2" y="142.6">C1200</text>
<text x="52.2" y="143.9">104</text>
<text x="57.2" y="142.6">C1201</text>
<text x="57.2" y="143.9">104</text>
<text x="66.1" y="139.3">5</text>
<text x="66.1" y="140.5">6</text>
<text x="66.1" y="141.8">4</text>
<text x="66.1" y="143">2</text>
<text x="67.8" y="139.6">VDD</text>
<text x="67.8" y="140.8">VDD_IO</text>
<text x="67.8" y="142.1">C1</text>
<text x="67.8" y="143.3">RES(GND)</text>
<text x="74.6" y="140.8">SDA/SDI/SDO</text>
<text x="76.5" y="142.1">SDO/SA1</text>
<text x="76.5" y="139.6">SCL/SPC</text>
<text x="79.1" y="143.3">CS</text>
<text x="81.6" y="141.8">9</text>
<text x="81.6" y="143">10</text>
<text x="81.6" y="140.5">11</text>
<text x="81.6" y="139.3">1</text>
<text x="87.2" y="141.8">SDO</text>
<text x="89.2" y="143">CS</text>
<text x="96" y="140.5">TWI1-SDA</text>
<text x="96" y="139.3">TWI1-SCK</text>
<text x="133.5" y="139.5">PB1-LIS-INT</text>
<text x="142" y="142.1">R1212</text>
<text x="142.7" y="143.4">10K</text>
<text x="148.5" y="142">TWI1-SDA</text>
<text x="161.2" y="140.1">C2</text>
<text x="161.2" y="142.7">C3</text>
<text x="163.6" y="139.8">RSTN</text>
<text x="163.6" y="142.3">SDA</text>
<text x="168.3" y="143.9" transform="rotate(-90 168.3 143.9)">SCL</text>
<text x="170.5" y="139.8">CAD</text>
<text x="170.7" y="142.3">TST</text>
<text x="173.6" y="140.1">A2</text>
<text x="173.6" y="142.7">A3</text>
<text x="181" y="142.9">R1211</text>
<text x="185" y="141.9">C0201</text>
<text x="185.2" y="139.4">C1209</text>
<text x="185.2" y="140.9">104</text>
<text x="52.2" y="145.1">C0201</text>
<text x="57.2" y="145.1">C0201</text>
<text x="65.6" y="144.2">12</text>
<text x="66.1" y="145.5">3</text>
<text x="67.8" y="144.6">RES(GND)</text>
<text x="67.8" y="145.8">GND</text>
<text x="77.8" y="145.8">DRDY</text>
<text x="78.9" y="144.6">INT</text>
<text x="81.6" y="144.2">7</text>
<text x="81.6" y="145.5">8</text>
<text x="96.4" y="145.3">PB1-LIS-INT</text>
<text x="141.7" y="144.6">R0201</text>
<text x="148.7" y="148.3">TWI1-SCK</text>
<text x="168" y="146.2" transform="rotate(-90 168 146.2)">B3</text>
<text x="177.5" y="144.9">R1210</text>
<text x="177.5" y="147.4">R0201</text>
<text x="181" y="145.4">R0201</text>
<text x="141.4" y="151.1">DLDO1</text>
<text x="49" y="162.1">ALDO3</text>
<text x="54" y="164.6">R1205</text>
<text x="54" y="167.1">R0201</text>
<text x="54" y="165.9">100K</text>
<text x="69" y="164.6">R1206</text>
<text x="69" y="167.1">R0201</text>
<text x="69" y="165.9">6K8</text>
<text x="74" y="165">VOL+</text>
<text x="80.2" y="164.6">R1207</text>
<text x="80.2" y="167.1">R0201</text>
<text x="80.2" y="165.9">8K2</text>
<text x="88.7" y="165">VOL-</text>
<text x="165.5" y="162.4">ED1200 ESD5451X</text>
<text x="178.4" y="166.5">1</text>
<text x="178.4" y="167.7">2</text>
<text x="179.5" y="164.9">J1200</text>
<text x="180.1" y="166.8">1</text>
<text x="183.2" y="164.6" transform="rotate(-90 183.2 164.6)">7</text>
<text x="183.5" y="167.9" transform="rotate(-90 183.5 167.9)">GND</text>
<text x="191.4" y="168">T1202</text>
<text x="195.1" y="168">Test</text>
<text x="197.7" y="167.9">TP_PAD</text>
<text x="66.9" y="172.7" transform="rotate(-90 66.9 172.7)">ESD5451X</text>
<text x="162.6" y="171.9">RESET-KEY</text>
<text x="163.8" y="168.1">POWKEY</text>
<text x="170.7" y="169">VOL-</text>
<text x="171" y="170.3">VOL+</text>
<text x="178.4" y="169">3</text>
<text x="178.4" y="170.3">4</text>
<text x="178.4" y="171.5">5</text>
<text x="178.4" y="172.7">6</text>
<text x="180.1" y="168.1">2</text>
<text x="180.1" y="169.3">3</text>
<text x="180.1" y="170.6">4</text>
<text x="180.1" y="171.8">5</text>
<text x="180.1" y="173.1">6</text>
<text x="183.5" y="173.4" transform="rotate(-90 183.5 173.4)">GND</text>
<text x="191.4" y="169.3">T1203</text>
<text x="191.4" y="170.5">T1204</text>
<text x="195.1" y="169.3">Test</text>
<text x="195.1" y="170.5">Test</text>
<text x="197.7" y="169.1">TP_PAD</text>
<text x="197.7" y="170.4">TP_PAD</text>
<text x="53.2" y="176.5">KEYADC</text>
<text x="66.9" y="179.8" transform="rotate(-90 66.9 179.8)">ED1201</text>
<text x="161.7" y="176.4">2</text>
<text x="164.1" y="175">S2</text>
<text x="167" y="176.4">1</text>
<text x="180" y="177.9">FPC_KEY_0</text>
<text x="183.2" y="175.1" transform="rotate(-90 183.2 175.1)">8</text>
<text x="63.5" y="181.1">GND</text>
<text x="14.5" y="188.1">KEYADC</text>
<text x="19" y="195.1">ALDO3</text>
<text x="115.6" y="195.9">MT-1X1.8MM-2</text>
<text x="115.6" y="197.1">MT-J</text>
<text x="51.6" y="202.4">DCDC1</text>
<text x="57.7" y="201.9">R1201</text>
<text x="61.5" y="201.9">100R</text>
<text x="65.2" y="201.9">R0201</text>
<text x="72.7" y="201.9">C1210</text>
<text x="77.7" y="201.9">33pF C0201</text>
<text x="93.2" y="199.1">MT+</text>
<text x="93.2" y="202.6">MT-</text>
<text x="105.6" y="199.6">MT+</text>
<text x="105.9" y="200.9">MT-</text>
<text x="114.3" y="199.5">1</text>
<text x="114.3" y="200.7">2</text>
<text x="115.1" y="203.1">J1201</text>
<text x="116.1" y="199.8">1</text>
<text x="116.1" y="201.1">2</text>
<text x="72.5" y="205.9">D1200</text>
<text x="72.5" y="209.6">SOD123</text>
<text x="72.6" y="207.5">2</text>
<text x="76.2" y="205.9">XBS104S14</text>
<text x="78.1" y="207.5">1</text>
<text x="86.3" y="208.1">3</text>
<text x="87" y="204.1">Q1200</text>
<text x="87.5" y="205.6">SSM3K35MFV</text>
<text x="90.6" y="208.1">2</text>
<text x="91" y="204.1">SSM3K35MFV</text>
<text x="98.7" y="207.6">GND</text>
<text x="58" y="211.5">PD2-MOTOR</text>
<text x="89.2" y="210.9">R1204</text>
<text x="90" y="211.1" transform="rotate(-90 90 211.1)">1</text>
<text x="93" y="210.9">4.7K</text>
<text x="96.7" y="210.9">R0201</text>
<text x="160.6" y="213.7">Size</text>
<text x="160.6" y="210">Design Name</text>
<text x="161.9" y="215">C</text>
<text x="165.6" y="213.7">Page Name</text>
<text x="200.6" y="213.7">Rev</text>
<text x="160.6" y="217.5">Date:</text>
<text x="167.1" y="217.5">Tuesday, July 23, 2019</text>
<text x="185.6" y="217.5">Sheet</text>
<text x="191.8" y="217.5">12</text>
<text x="195.6" y="217.5">of</text>
<text x="199.4" y="217.5">15</text>
<text x="4" y="223.6">C0201</text>
</g>
</svg>
